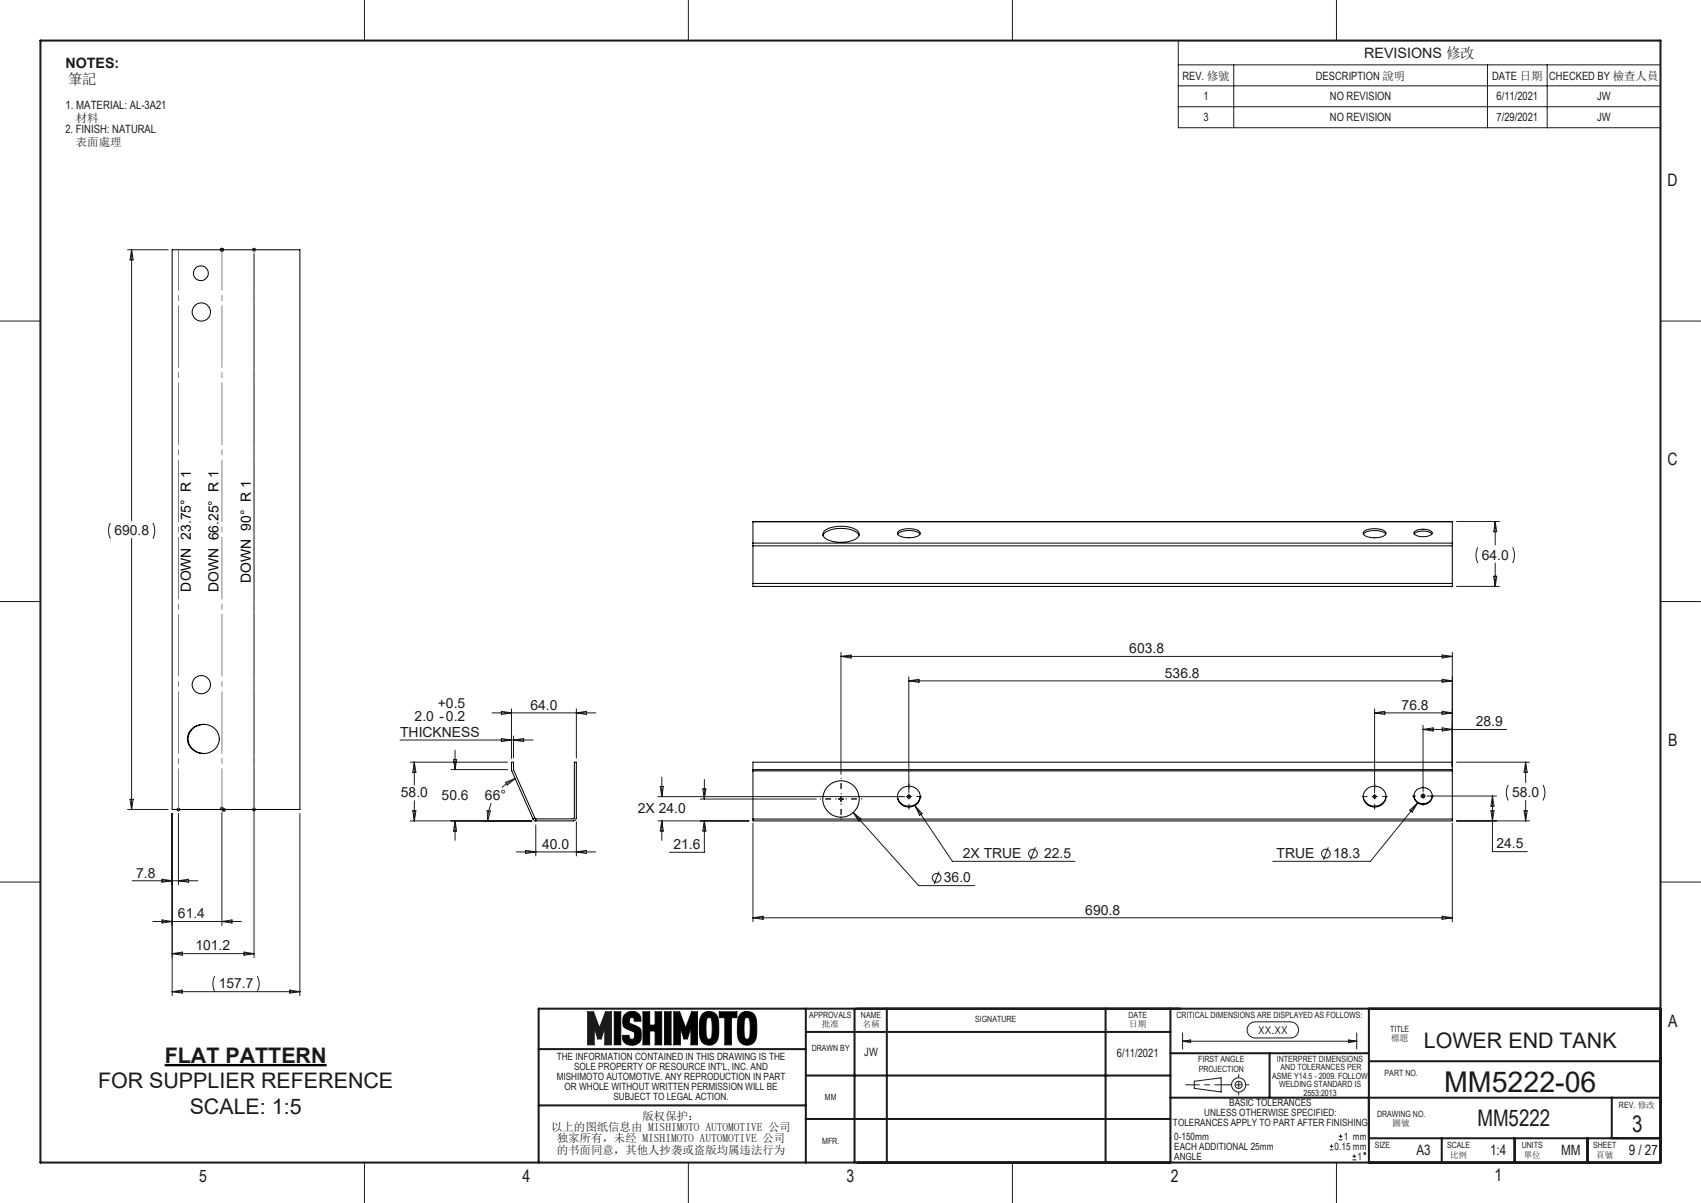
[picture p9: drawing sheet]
<svg xmlns="http://www.w3.org/2000/svg" width="420mm" height="297mm" viewBox="0 0 420 297" stroke-linecap="round" stroke-linejoin="round" font-family="sans-serif">
<g fill="none" stroke="#191924" stroke-width=".25">
<path d="M90 0v10M170 0v10M250 0v10M330 0v10M0 79.3h10M410 79.3h10M0 148.5h10M410 148.5h10M0 217.8h10M410 217.8h10M145.1 249.8h1.4l1.5 4 1.5-4h1.5v8.1h-1.7v-4.2l-.9 2.8h-.8l-.9-2.8v4.2h-1.6zM151.7 249.8h1.6v8.1h-1.6z"/>
<path d="M154.1 250.6a2.28 2.28 0 0 1 2.7-.8 2.28 2.28 0 0 1 1.5 2.3h-1.7l-.1-.7a.79 .79 0 0 0-1.2 .4 .79 .79 0 0 0 .7 1l1.9 .9 .3 .5 .1 1.1a2.23 2.23 0 0 1-2.8 2.7 1.95 1.95 0 0 1-1.8-2.4h1.6a.78 .78 0 0 0 .5 1h.5a1.38 1.38 0 0 0 .1-1.9l-2.2-1a2.99 2.99 0 0 1-.1-3.1zM158.8 249.8h1.6v3.3h1.3v-3.3h1.7v8.1h-1.7v-3.4h-1.3v3.4h-1.6zM164.1 249.8h1.6v8.1h-1.6zM166.4 249.8h1.4l1.5 4 1.5-4h1.4v8.1h-1.6v-4.2l-.9 2.8h-.8l-.9-2.8v4.2h-1.6zM173.3 250.5a2.41 2.41 0 0 1 2.8-.5 2.41 2.41 0 0 1 1.3 2.6 8.3 8.3 0 0 1-.5 4.6 2.41 2.41 0 0 1-2.9 .6 2.41 2.41 0 0 1-1.3-2.6 8.2 8.2 0 0 1 .6-4.7zM174.7 251.2h.7l.2 .3 .3 2a4.3 4.3 0 0 1-.5 3h-.7a5.6 5.6 0 0 1-.4-3.7l.2-1.3zM177.6 249.8h4.4v1.4h-1.4v6.7h-1.6v-6.7h-1.4zM182.7 250.5a2.41 2.41 0 0 1 2.8-.5 2.41 2.41 0 0 1 1.3 2.6 8.3 8.3 0 0 1-.5 4.6 2.43 2.43 0 0 1-2.9 .6 2.43 2.43 0 0 1-1.3-2.6 8.5 8.5 0 0 1 .6-4.7zM184.1 251.2h.7l.2 .3 .2 2a4.3 4.3 0 0 1-.4 3h-.7a5.6 5.6 0 0 1-.4-3.7l.2-1.3zM292 255v4M308.6 252.8l1.3-.5h8.7a1.99 1.99 0 0 1 2 2 1.99 1.99 0 0 1-2 2h-8.7a1.98 1.98 0 0 1-1.9-1.3 1.98 1.98 0 0 1 .6-2.2zM335 255v4"/>
<path d="M294.9 266.9l6.6-.8v3.5l-6.6-.9zM90 287v10M170 287v10M250 287v10M330 287v10"/>
<circle cx="305.8" cy="267.8" r="1.76"/>
<circle cx="305.8" cy="267.8" r=".87"/>
</g>
<path d="M303.4 267.8h5M305.9 265.3v5" fill="none" stroke="#191924" stroke-width=".25" stroke-dasharray="15.2 1.3 1.3 1.3" stroke-dashoffset="14.6"/>
<path d="M303.4 267.8h-10.6" fill="none" stroke="#191924" stroke-width=".25" stroke-dasharray="15.2 1.3 1.3 1.3" stroke-dashoffset="11.9"/>
<g fill="none" stroke="#191924" stroke-width=".5">
<path d="M10 10h400v277h-400zM133 259h66M199 254.8h90M199 249v38M211 249v38M219 249v38M273 249v38M289 249v38M338 249v38M410 249h-277v38M133 272.9h66M199 265.5h90"/>
<path d="M199 276.3h90M289 271h121M289 260h49M313.5 260v11M338 262h72M398 271v10M338 281h72M356 281v6M374 281v6M392 281v6"/>
</g>
<path d="M151.7 249.8v8.1h1.6v-8.1zM154.3 250.4a3.2 3.2 0 0 0-.1 3.3l2.3 1.1 .2 1.3-.3 .4-.6 .1-.4-.3-.1-.7h-1.6v.7a2.07 2.07 0 0 0 2.9 1.7 2.06 2.06 0 0 0 1.7-2.6 1.57 1.57 0 0 0-.6-1.8l-2.2-1-.1-1.1 .3-.3h.5l.4 .4v.5h1.7a2.21 2.21 0 0 0-1.1-2.2 2.21 2.21 0 0 0-2.4 .1zM158.7 249.8v8.1h1.7v-3.4h1.3v3.4h1.7v-8.1h-1.7v3.3h-1.3v-3.3zM164.1 249.8v8.1h1.6v-8.1zM166.4 249.8v8.1h1.6v-4.2l.9 2.8h.8l.9-2.8v4.2h1.6v-8.1h-1.4l-1.5 4-1.5-4zM173.4 250.4a7.2 7.2 0 0 0-.7 4.8 2.41 2.41 0 0 0 2.4 2.9 2.41 2.41 0 0 0 2.3-2.9 7.2 7.2 0 0 0-.6-4.8 2.38 2.38 0 0 0-3.4 0zM174.7 251.3l.7-.1a1.2 1.2 0 0 1 .4 1.4v2.7a1.04 1.04 0 0 1-.5 1.2h-.5a1.2 1.2 0 0 1-.5-1.3v-2.8zM177.6 249.8v1.4h1.4v6.7h1.6v-6.7h1.4v-1.4zM182.8 250.4a7 7 0 0 0-.7 4.5 2.62 2.62 0 0 0 1.6 3 2.4 2.4 0 0 0 3.1-2.7 7.2 7.2 0 0 0-.6-4.8 2.38 2.38 0 0 0-3.4 0zM184 251.4l.3-.2h.5a1.79 1.79 0 0 1 .4 1.8v2.5a.97 .97 0 0 1-.5 1h-.6a1.2 1.2 0 0 1-.4-1.3v-2.8z" fill-rule="evenodd" fill="#000"/>
<path d="M145.1 249.8h1.4l1.5 4 1.5-4h1.5v8.1h-1.7v-4.2l-.9 2.8h-.8l-.9-2.8v4.2h-1.6z" fill-rule="evenodd" fill="#191924"/>
<g fill="none" stroke="#191924" stroke-width=".25">
<path d="M290.9 10h119.1v21.5h-119.1zM290.9 16h119.1M304.6 16v15.5M367.3 16v15.5M382 16v15.5M290.9 21.2h119.1M290.9 26.3h119.1M31.5 61.7h10M32.5 61.7v66.8M32.5 61.7l.4 2.5h-.8zM54.3 61.7h1M54.4 61.3l.7 .7"/>
<path d="M54.8 61.2v1M55.1 61.3l-.7 .7M62.2 61.7h1.1M62.4 61.3l.7 .7M62.7 61.2v1M62.7 62.7v173.7M63.1 61.3l-.7 .7M27.3 129.1l-.2 .3a4.3 4.3 0 0 0 .2 3.6M32.5 133v66.8M37.7 129.1l.5 1.8-.1 .9-.4 1.2M359.6 128.8h10.6M364.9 135.1l-.1 .3a4.3 4.3 0 0 0 .1 3.6"/>
<path d="M369.2 128.8v5.8M369.2 139v5.8M369.2 128.8l.4 2.5h-.8zM373.5 135.1l.4 1.8v.9l-.4 1.2M359.6 144.8h10.6M368.8 142.3h.8l-.4 2.5zM121.5 176h25.6M123.8 175.6l2.5 .4-2.5 .4zM126.3 175v12.1M142.3 175v12.1M142.3 176l2.5-.4v.8zM207.6 161.1v30"/>
<path d="M207.6 162.1h151M207.6 162.1l2.5-.4v.8zM224.4 167.1v28.6M224.4 168.1h134.2M224.4 168.1l2.5-.4v.7zM339.4 175v20.7M339.4 176h19.2M339.4 176l2.5-.4v.8zM351.4 179.1v16.4M356.1 161.7l2.5 .4-2.5 .4zM356.1 167.7l2.5 .4-2.5 .3zM356.1 175.6l2.5 .4-2.5 .4z"/>
<path d="M356.1 179.7l2.5 .4-2.5 .4zM358.6 161.1v28.2M31.5 199.8h10M32.1 197.3h.8l-.4 2.5zM43.6 199.8h1M43.7 199.5l.7 .7M44.1 199.3v1M44.4 199.5l-.7 .7M54.3 199.6h1M54.4 199.2l.7 .8M54.8 200h1M54.8 199.1v1"/>
<path d="M54.9 199.6l.7 .7M55.1 199.2l-.7 .8M55.3 199.5v.9M55.6 199.6l-.7 .7M62.2 199.8h1.1M62.4 199.5l.7 .7M63.1 199.5l-.7 .7M98.8 182.7h32.8M101.3 188.2h24M102.3 188.2l.4 2.5h-.8zM102.3 188.2v5.6M102.3 197.7v5"/>
<path d="M111.4 190h13.9M112 187.5h.7l-.3 2.5zM112.4 185.2v4.8M121.3 198.3l-.7 2.4-.2 2M123.8 182.3l2.5 .4-2.5 .4zM124.8 193.1l2.4-.9-2 1.6zM126.8 181.7v5.4M126.8 182.7l2.5-.4v.8zM127.2 192.2l-2.1 1.3-1.2 .9M162.4 196.7h61M163 194.2h.8l-.4 2.5zM163.4 191.9v4.8"/>
<path d="M172.9 197.3h28.6M173.5 194.8h.8l-.4 2.5zM173.9 192.4v4.9M207 197.3h1.3M207.6 196.6v1.3M223.9 196.7h1M224 196.3l.8 .7M224.4 196.2v1M224.8 196.3l-.8 .7M226 199l9.2 13.7h30.2M226 199l1.7 1.9-.7 .4zM338.9 196.7h1"/>
<path d="M339.1 196.3l.7 .7M339.4 196.2v1M339.8 196.3l-.7 .7M350 198.3l-11.6 14.4h-24.1M350.9 196.5h1M351 196.2l.7 .7M351.4 196v1M351.4 180.1h20.6M351.4 180.1l2.5-.4v.8zM351.7 196.2l-.7 .7M352.4 196.5h17.1M359.6 188.2h18.1"/>
<path d="M368.5 196.5v13.8h8.6M368.5 196.5l.4 2.5h-.8zM372.4 193.8l-.2 .5a4.1 4.1 0 0 0 .2 3.3M376.7 188.2v5M376.7 197.6v5.1M376.7 188.2l.4 2.5h-.8zM381 193.8l.2 .5a4.1 4.1 0 0 1-.2 3.3M32.6 217.4h16.3M40 217.1l2.5 .3-2.5 .4zM42.5 200.8v45M44.1 200.8v17.6M44.1 217.4l2.5-.3v.7z"/>
<path d="M54.8 200.6v27.9M74 200.8v45M101.3 202.7h30M101.9 200.2h.8l-.4 2.5zM112.4 202.7l.3 2.5h-.7zM112.4 202.7v4.8M120.3 200.1l.8 .1-.7 2.5zM127.5 210.3h19.6M129.8 209.9l2.5 .4-2.5 .4zM132.3 203.7v7.6M142.3 202.9v8.4M142.3 210.3l2.5-.4v.8z"/>
<path d="M162.4 202.7h22.5M163.4 202.7l.4 2.5h-.8zM163.4 202.7v4.8M173.9 202.7v7.7h-8.6M173.9 202.7l.4 2.5h-.8zM185.9 203.2v24.4M210.7 200.6l16.1 18h13.9M210.7 200.6l1.9 1.6-.5 .5zM231.9 215.2l-1.3 3.1M255.7 209.2l-1.3 3.1M328 209.2l-1.2 3.1M348.1 200l1.9-1.7-1.3 2.2z"/>
<path d="M358.6 203.2v24.4M359.6 202.7h18.1M368.1 200.2h.8l-.4 2.5zM376.3 200.2h.8l-.4 2.5zM37.7 227.5h21.9M40 227.1l2.5 .4-2.5 .4zM42.5 235.4h20.2M42.5 235.4l2.5-.3v.7zM54.8 227.5l2.5-.4v.8zM60.3 235.1l2.4 .3-2.4 .4zM185.9 226.6h172.7M185.9 226.6l2.5-.4v.8z"/>
<path d="M356.1 226.2l2.5 .4-2.5 .4zM42.5 244.8l2.5-.4v.8zM42.5 244.8h31.5M53 241l-.4 1.7v1l.4 1.1M63.5 241l.2 .5a4.1 4.1 0 0 1-.2 3.3M71.5 244.4l2.5 .4-2.5 .4zM292 257.1h43M292 257.1l2-.4v.7zM333 256.7l2 .4-2 .3zM328.3 283.9h.9M328.3 283h.9M328.8 282.5v.9"/>
<path d="M330.6 281.4h.9M330.6 280.5h.9M331 280.1v.8M333.9 286.3h1M333.9 285.5h1M334.4 285v.9"/>
<circle cx="231.3" cy="216.8" r="1.07"/>
<circle cx="255" cy="210.8" r="1.07"/>
<circle cx="327.4" cy="210.7" r="1.08"/>
<circle cx="337" cy="284.8" r=".22"/>
</g>
<path d="M40.7 263h39.9" fill="none" stroke="#000" stroke-width=".59"/>
<path d="M206.4 197.2h-3.8M207.7 196v-3.9M207.7 198.5v3.9M208.9 197.2h3.9" fill="none" stroke="#191924" stroke-width=".25" stroke-dasharray="15.2 1.3 1.3 1.3" stroke-dashoffset="15.2"/>
<path d="M221.3 196.7h6.2M224.4 199.8v-6.3M336.3 196.7h6.2M339.4 199.8v-6.3" fill="none" stroke="#191924" stroke-width=".25" stroke-dasharray="15.2 1.3 1.3 1.3" stroke-dashoffset="14"/>
<path d="M354 196.5h-5.2" fill="none" stroke="#191924" stroke-width=".25" stroke-dasharray="15.2 1.3 1.3 1.3" stroke-dashoffset="14.5"/>
<path d="M351.4 198.9v-4.7" fill="none" stroke="#191924" stroke-width=".25" stroke-dasharray="15.2 1.3 1.3 1.3" stroke-dashoffset="14.8"/>
<path d="M62.8 61.7v138.1M44.1 199.8v-138.1M54.8 199.8v-138.1" fill="none" stroke="#808080" stroke-width=".25" stroke-dasharray="15.2 1.3 1.3 1.3" stroke-dashoffset="5.2"/>
<g fill="none" stroke="#000" stroke-width=".25">
<path d="M42.5 61.7h31.5v138.1h-31.5zM185.9 134.1v.7M185.9 128.8h172.7M185.9 128.8v5.3M185.9 134.8v9.2M185.9 134.8h172.7M185.9 134.1h172.7M203.2 132.2a5 5 0 0 1 4.8-1.7 4.7 4.7 0 0 1 4.1 1.7M203.6 131.1a7.9 7.9 0 0 1 8.1 0 1.17 1.17 0 0 1-.4 2 7.8 7.8 0 0 1-7.9-.5l-.2-.8zM221.7 131.4a4.9 4.9 0 0 1 5.5 0v.4a4.2 4.2 0 0 1-4.2 .8l-1.3-.6zM221.7 131.9a4.8 4.8 0 0 1 5.5-.1v.1M336.7 131.4a4.9 4.9 0 0 1 5.5 0v.2a2.12 2.12 0 0 1-2.3 1.1 3.8 3.8 0 0 1-3.3-.9z"/>
<path d="M336.7 131.9a4.7 4.7 0 0 1 4.8-.6l.7 .6M349.2 131.8a4 4 0 0 1 4.4 0M349.3 131.2a4 4 0 0 1 4.3 .2 1.47 1.47 0 0 1-1.8 1.1 2.6 2.6 0 0 1-2.7-.9zM358.6 134.1v.7M358.6 128.8v5.3M358.6 134.8v9.2M185.9 144v.8h172.7v-.8M185.9 144h172.7M50.3 178.8a3.6 3.6 0 0 0-3.8 3.6 3.6 3.6 0 0 0 3.8 3.6M47.3 180a3.9 3.9 0 0 1 4.4-.9 3.9 3.9 0 0 1 2.4 3.8 4 4 0 0 1-4.2 3.1 4 4 0 0 1-3.6-3.8l.4-1.4zM185.9 190v.3M185.9 190h172.7"/>
<path d="M185.9 190v-1.8h172.7v1.8M185.9 190.3v11.9M185.9 190.3h172.7M221.6 196.6a2.83 2.83 0 0 0 2.8 2.4 2.83 2.83 0 0 0 2.8-2.4M222.4 194.9a2.73 2.73 0 0 1 3.5-.4 2.73 2.73 0 0 1 1 3.4 2.82 2.82 0 0 1-3.4 1.2 2.82 2.82 0 0 1-1.8-3zM336.6 196.6a2.85 2.85 0 0 0 2.8 2.4 2.85 2.85 0 0 0 2.8-2.4M337.4 194.9a2.74 2.74 0 0 1 3.5-.4 2.74 2.74 0 0 1 1 3.4 2.82 2.82 0 0 1-3.4 1.2 2.82 2.82 0 0 1-1.8-3zM349.1 196.4a2.29 2.29 0 0 0 2.3 2 2.29 2.29 0 0 0 2.3-2M349.8 195a2.18 2.18 0 0 1 3.1-.1 2.18 2.18 0 0 1 .1 3.1 2.18 2.18 0 0 1-3.1 .1 2.18 2.18 0 0 1-.1-3.1zM358.6 190v.3M358.6 190.3v11.9M131.6 202.2l.7 .5"/>
<path d="M132.1 202l-5.3-12v-1.8h-.5v2l5.3 12M132.1 202l.2 .2M132.1 202l-.5 .2M132.3 202.2l9.4-.1 .1-13.9h.5v13.7a.73 .73 0 0 1-.8 .8h-9.2M132.3 202.2v.5M185.9 202.2v.5h172.7v-.5M185.9 202.2h172.7"/>
<circle cx="49.6" cy="67.5" r="1.83"/>
<circle cx="49.7" cy="77" r="2.25"/>
<circle cx="49.7" cy="169" r="2.25"/>
<circle cx="207.7" cy="197.3" r="4.5"/>
</g>
<text font-size="7.1" fill="#191924" x="356.6" y="269.7">MM5222-06</text>
<g font-size="5.6" fill="#191924">
<text x="364.8" y="278">MM5222</text>
<text x="403" y="279.5">3</text>
</g>
<g font-size="5.3" fill="#191924">
<text x="40.7" y="262.4">FLAT PATTERN</text>
<text x="351.6" y="258.7">LOWER END TANK</text>
<text x="24.2" y="268.7">FOR SUPPLIER REFERENCE</text>
<text x="46.8" y="275">SCALE: 1:5</text>
</g>
<g font-size="4.2" fill="#191924">
<text x="411.7" y="45.9">D</text>
<text x="411.7" y="114.7">C</text>
<text x="411.9" y="184.3">B</text>
<text x="411.9" y="253.4">A</text>
<text x="49.2" y="291.7">5</text>
<text x="129" y="291.7">4</text>
<text x="209" y="291.7">3</text>
<text x="289.1" y="291.7">2</text>
<text x="369" y="291.5">1</text>
</g>
<g font-size="3.5" fill="#191924">
<text x="16.2" y="16.9">NOTES:</text>
<text x="336.9" y="14.4">REVISIONS 修改</text>
<text x="16.8" y="20.7">筆記</text>
<text x="349.7" y="285.2">A3</text>
<text x="367.9" y="285.2">1:4</text>
<text x="385.4" y="285.2">MM</text>
<text x="402.1" y="285.2">9 / 27</text>
</g>
<g font-size="3.4" fill="#191924">
<text x="28.2" y="132.2">690.8</text>
<text x="365.9" y="138.2">64.0</text>
<text x="278.8" y="161.3">603.8</text>
<text x="287.6" y="167.3">536.8</text>
<text x="102.4" y="178.1">2.0 -0.2</text>
<text x="108.1" y="174.9">+0.5</text>
<text x="131" y="175.2">64.0</text>
<text x="346.1" y="175.2">76.8</text>
<text x="364.4" y="179.3">28.9</text>
<text x="98.8" y="181.9">THICKNESS</text>
<text x="99" y="196.9">58.0</text>
<text x="109" y="197.5">50.6</text>
<text x="119.7" y="197.5">66°</text>
<text x="373.4" y="196.8">58.0</text>
<text x="157.5" y="200.8">2X 24.0</text>
<text x="133.8" y="209.5">40.0</text>
<text x="166.3" y="209.6">21.6</text>
<text x="369.5" y="209.5">24.5</text>
<text x="237.7" y="211.9">2X TRUE</text>
<text x="257.8" y="211.9">22.5</text>
<text x="315.2" y="211.9">TRUE</text>
<text x="329.2" y="211.9">18.3</text>
<text x="33.6" y="216.6">7.8</text>
<text x="233.1" y="217.9">36.0</text>
<text x="43.9" y="226.7">61.4</text>
<text x="268" y="225.8">690.8</text>
<text x="48.2" y="234.6">101.2</text>
<text x="54" y="244">157.7</text>
</g>
<g font-size="3.4">
<text x="61.9" y="143.8" transform="rotate(-90 61.9 143.8)">DOWN 90° R 1</text>
<text x="47.1" y="146" transform="rotate(-90 47.1 146)">DOWN 23.75° R 1</text>
<text x="54" y="146.2" transform="rotate(-90 54 146.2)">DOWN 66.25° R 1</text>
</g>
<g font-size="2.8" fill="#191924">
<text x="291.9" y="19.7">REV. 修號</text>
<text x="324.9" y="19.7">DESCRIPTION 說明</text>
<text x="368.4" y="19.7">DATE 日期</text>
<text x="382.5" y="19.7">CHECKED BY 檢查人員</text>
<text x="16.2" y="27">1. MATERIAL: AL-3A21</text>
<text x="297.1" y="24.8">1</text>
<text x="297.1" y="30">3</text>
<text x="328.4" y="24.8">NO REVISION</text>
<text x="328.4" y="30">NO REVISION</text>
<text x="369.5" y="24.8">6/11/2021</text>
<text x="369.5" y="30">7/29/2021</text>
<text x="394.3" y="24.8">JW</text>
<text x="394.3" y="30">JW</text>
<text x="16.2" y="32.9">2. FINISH: NATURAL</text>
<text x="18.7" y="30.1">材料</text>
<text x="18.7" y="35.9">表面處理</text>
<text x="213.4" y="260.8">JW</text>
<text x="275.8" y="260.9">6/11/2021</text>
<text x="136.1" y="279.2">以上的图纸信息由 MISHIMOTO AUTOMOTIVE 公司</text>
<text x="158.6" y="276.4">版权保护：</text>
<text x="137.5" y="282.1">独家所有，未经 MISHIMOTO AUTOMOTIVE 公司</text>
<text x="137.5" y="284.9">的书面同意，其他人抄袭或盗版均属违法行为</text>
</g>
<text font-size="2.7" fill="#191924" x="310.7" y="255.3">XX.XX</text>
<g font-size="2.5" fill="#191924">
<text x="137.5" y="261.7">THE INFORMATION CONTAINED IN THIS DRAWING IS THE</text>
<text x="137.5" y="266.7">MISHIMOTO AUTOMOTIVE. ANY REPRODUCTION IN PART</text>
<text x="139.4" y="269.1">OR WHOLE WITHOUT WRITTEN PERMISSION WILL BE</text>
<text x="141.8" y="264.2">SOLE PROPERTY OF RESOURCE INT'L, INC. AND</text>
<text x="151.5" y="271.6">SUBJECT TO LEGAL ACTION.</text>
<text x="297.3" y="275.6">UNLESS OTHERWISE SPECIFIED:</text>
<text x="303.5" y="273.2">BASIC TOLERANCES</text>
<text x="289.6" y="278.1">TOLERANCES APPLY TO PART AFTER FINISHING</text>
<text x="289.9" y="281.3">0-150mm</text>
<text x="331.8" y="281.3">1 mm</text>
<text x="289.9" y="283.8">EACH ADDITIONAL 25mm</text>
<text x="289.9" y="286.3">ANGLE</text>
<text x="329.5" y="283.8">0.15 mm</text>
<text x="335.2" y="286.3">1</text>
</g>
<g font-size="2.1" fill="#191924">
<text x="199.8" y="251.4">APPROVALS</text>
<text x="212.6" y="251.4">NAME</text>
<text x="278.6" y="251.3">DATE</text>
<text x="290.5" y="251.4">CRITICAL DIMENSIONS ARE DISPLAYED AS FOLLOWS:</text>
<text x="202.9" y="253.7">批准</text>
<text x="213" y="253.7">名稱</text>
<text x="240.8" y="252.3">SIGNATURE</text>
<text x="278.8" y="253.6">日期</text>
<text x="343.3" y="254.8">TITLE</text>
<text x="343.5" y="257.1">標題</text>
<text x="200.4" y="259.5">DRAWN BY</text>
<text x="295.9" y="262.1">FIRST ANGLE</text>
<text x="315.3" y="262.1">INTERPRET DIMENSIONS</text>
<text x="296" y="264.6">PROJECTION</text>
<text x="314.1" y="266.3">ASME Y14.5 - 2009. FOLLOW</text>
<text x="315.8" y="268.5">WELDING STANDARD IS</text>
<text x="316.2" y="264.2">AND TOLERANCES PER</text>
<text x="341.9" y="265.7">PART NO.</text>
<text x="203.7" y="271.6">MM</text>
<text x="321.8" y="270.6">2553:2013</text>
<text x="340" y="275.8">DRAWING NO.</text>
<text x="399.7" y="273.5">REV. 修改</text>
<text x="343.9" y="278.1">圖號</text>
<text x="203" y="282.3">MFR.</text>
<text x="339.4" y="283.5">SIZE</text>
<text x="357.3" y="283.5">SCALE</text>
<text x="358" y="285.8">比例</text>
<text x="375.7" y="283.5">UNITS</text>
<text x="376.2" y="285.8">單位</text>
<text x="393.4" y="283.5">SHEET</text>
<text x="394.1" y="285.8">頁號</text>
</g>
</svg>
